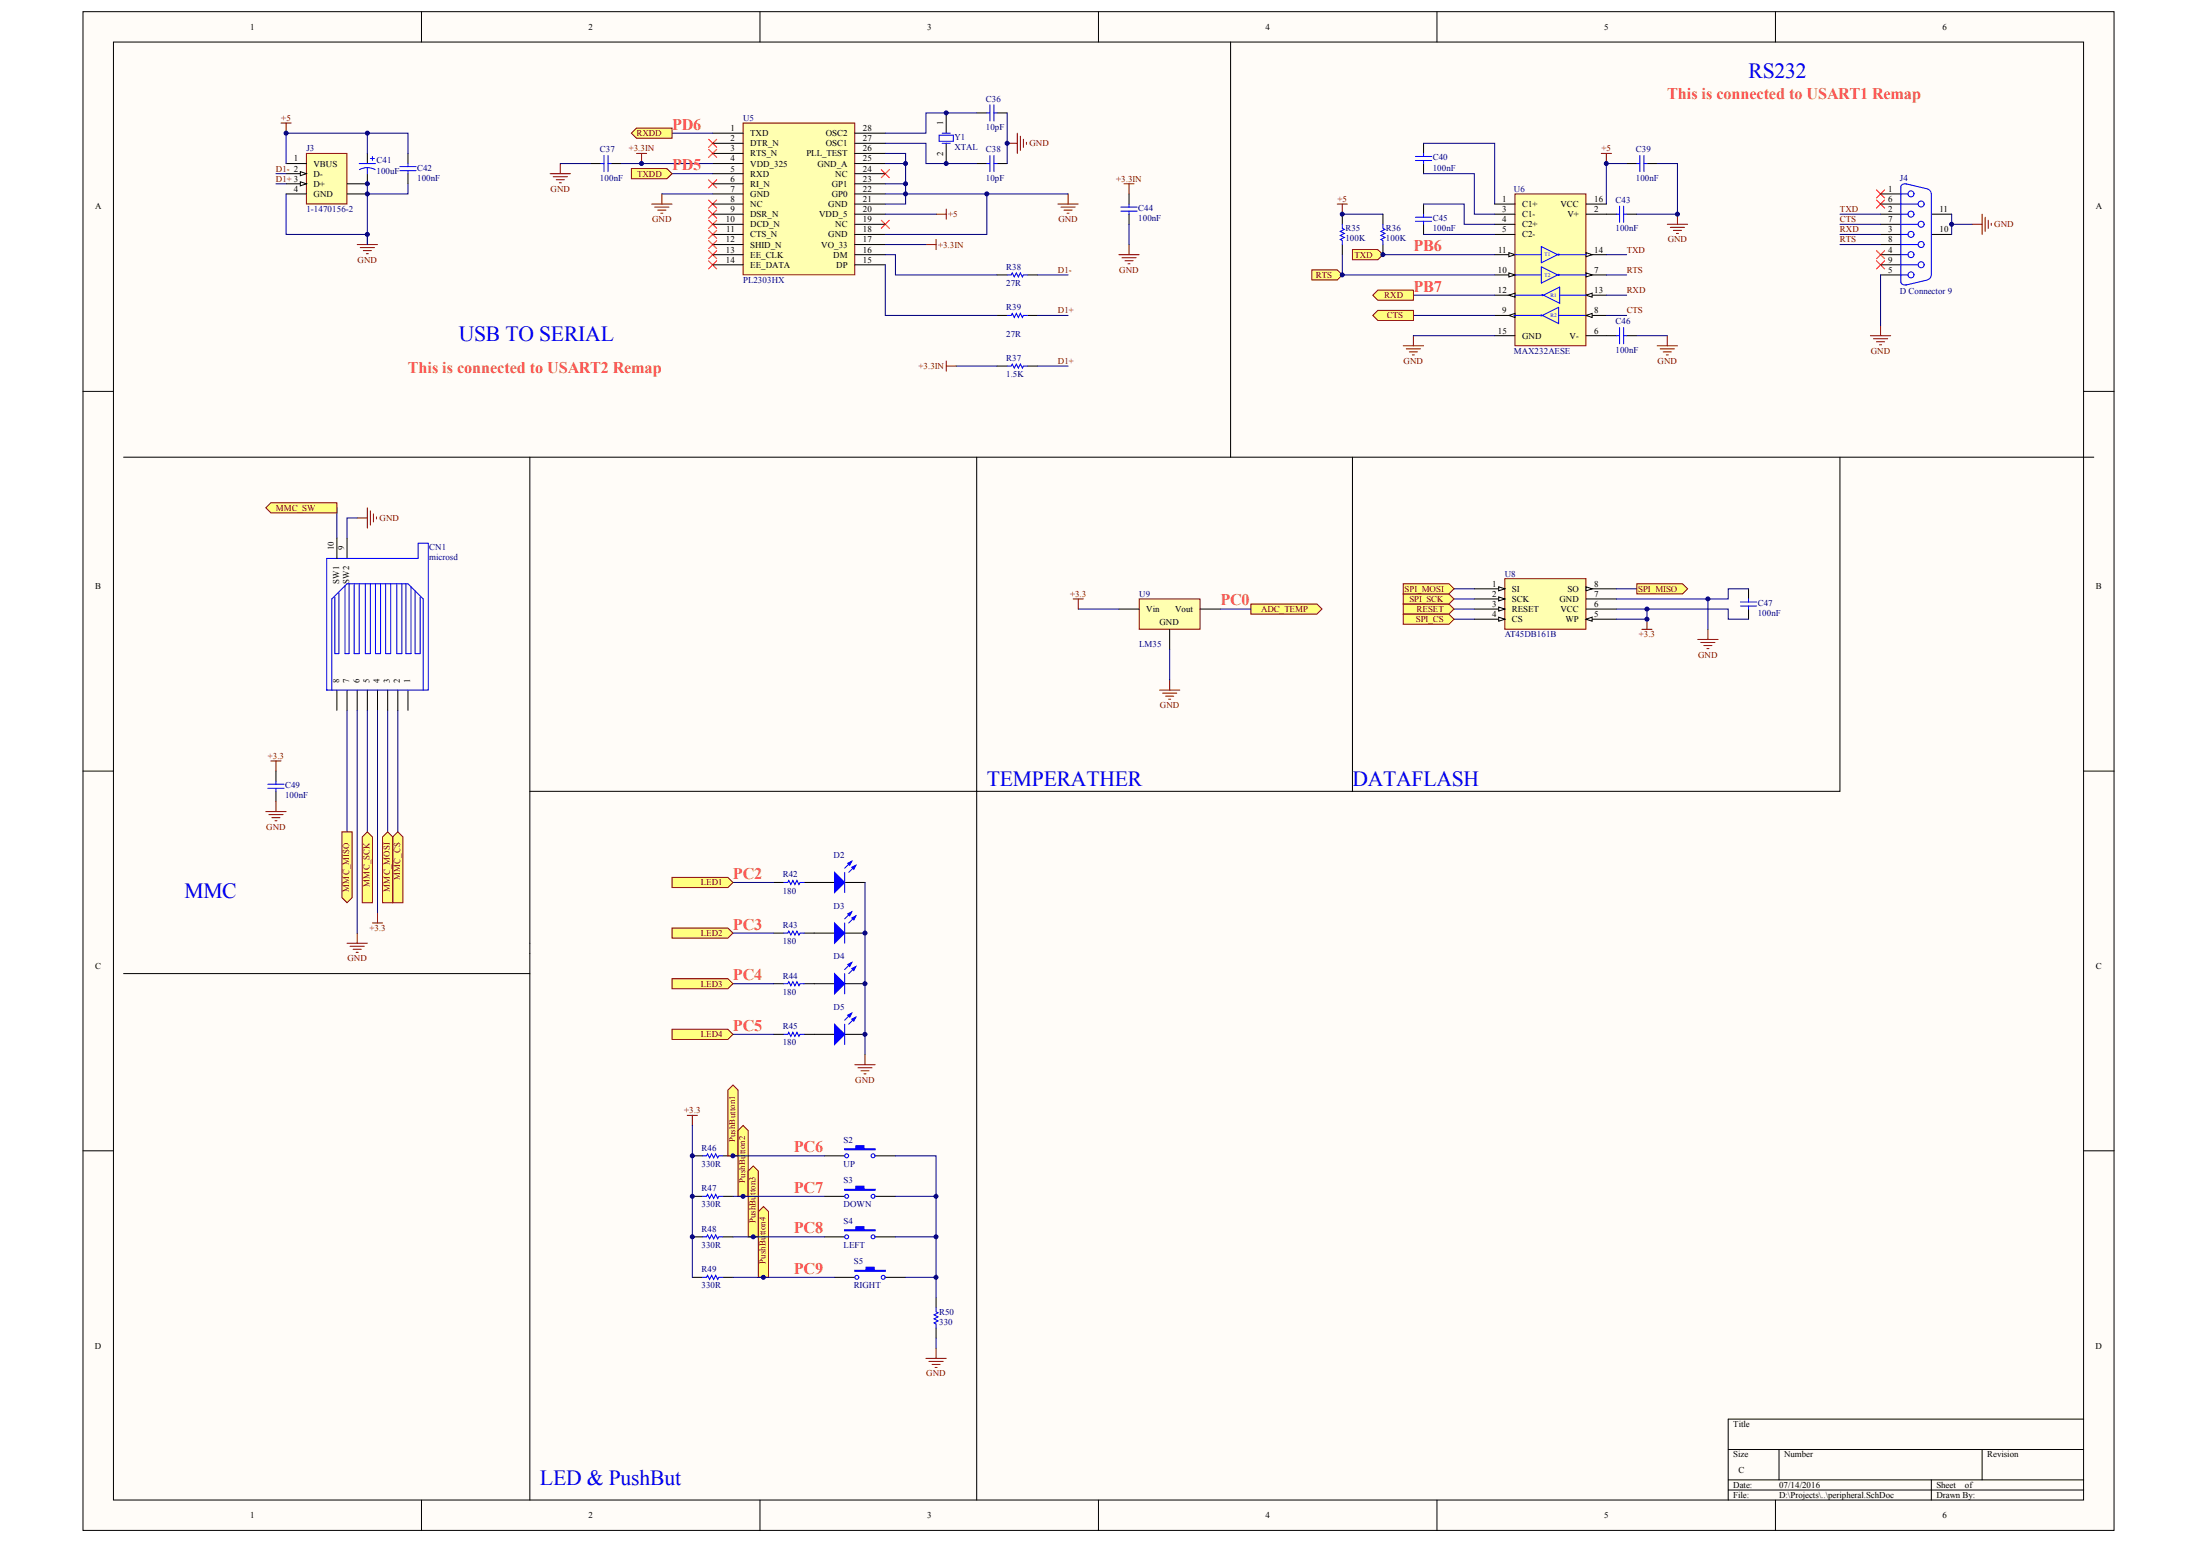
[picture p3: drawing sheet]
<svg xmlns="http://www.w3.org/2000/svg" width="287mm" height="202mm" viewBox="0 0 287 202" stroke-linecap="round" stroke-linejoin="round" font-family="sans-serif">
<g fill="#fffcf8" stroke="#000" stroke-width=".13">
<path d="M10.8 1.5h264.8v198h-264.8z"/>
<path d="M14.8 5.5h256.8v190h-256.8z"/>
</g>
<g fill="none" stroke="#000" stroke-width=".13">
<path d="M54.9 1.5v4M99.1 1.5v4M123.4 14.7v2.7M143.2 1.5v4M187.3 1.5v4M231.5 1.5v4M130 35.8h1.3M133.9 35.8h1.4M10.8 51h4M130 41.1h1.3M130 47.7h1.3M133.9 41.1h1.4"/>
<path d="M133.9 47.7h1.4M271.6 51h4M10.8 100.5h4M271.6 100.5h4M10.8 150h4M271.6 150h4M54.9 195.5v4M99.1 195.5v4M143.2 195.5v4M187.3 195.5v4M225.3 188.9h46.3M225.3 192.9h46.3"/>
<path d="M225.3 194.2h46.3M231.5 195.5v4M231.9 188.9v4M251.8 192.9v2.6M258.4 188.9v4M271.6 185h-46.3v10.5"/>
</g>
<path d="M122.8 17.4h1.1M124.3 17.6v.8M131.3 35.8h.5l.2-.2 .2 .5 .3-.5 .3 .5 .2-.5 .3 .5 .1-.3h.5M131.3 41.1h.5l.2-.3 .2 .6 .3-.6 .3 .6 .2-.6 .3 .6 .1-.3h.5M131.3 47.7h.5l.2-.3 .2 .6 .3-.6 .3 .6 .2-.6 .3 .6 .1-.3h.5" fill="none" stroke="#00f" stroke-width=".13"/>
<path d="M83 20h1.3M83.6 20v1.3M46.6 31.9h2.6M47 32.3h1.8M47.4 32.7h1M47.8 33.1h.2M47.9 30.6v1.3M122 27.9h1.4M123.4 27.3v1.3" fill="none" stroke="#800000" stroke-width=".13"/>
<path d="M135.3 35.8h3.9" fill="none" stroke="#000080" stroke-width=".13"/>
<path d="M39.9 20h5.3v6.6h-5.3z" fill="#ffffb0" stroke="#800000" stroke-width=".13"/>
<path d="M37.3 21.3h2.6M37.3 22.6h2.6" fill="none" stroke="#000" stroke-width=".13"/>
<path d="M39.2 22.4l.7 .2-.7 .3z" fill="#fffcf8" stroke="#000" stroke-width=".13"/>
<path d="M37.3 24h2.6" fill="none" stroke="#000" stroke-width=".13"/>
<path d="M39.2 23.7l.7 .3-.7 .2z" fill="#fffcf8" stroke="#000" stroke-width=".13"/>
<path d="M47.9 20v1.3M53.2 20v1.3M37.3 25.3h2.6M45.2 25.3h2.7M47.9 22.6v1.4h-2.7M53.2 22.6v1.4" fill="none" stroke="#000" stroke-width=".13"/>
<path d="M36 22.6h1.3M36 24h1.3M47.9 24v6.6" fill="none" stroke="#000080" stroke-width=".13"/>
<path d="M46.8 21.3h2.1M47.9 21.8l.5 .1 .5 .2M47.9 21.8l-.5 .1-.5 .2M47.9 21.8v.8M48.3 20.7h.5M48.6 20.4v.5M52.1 21.7h2.1M52.1 22.2h2.1M53.2 21.3v.4M53.2 22.2v.4" fill="none" stroke="#00f" stroke-width=".13"/>
<path d="M36.6 16h1.4M37.3 16v1.4" fill="none" stroke="#800000" stroke-width=".13"/>
<path d="M96.9 16h14.5v19.8h-14.5z" fill="#ffffb0" stroke="#800000" stroke-width=".13"/>
<g fill="none" stroke="#000" stroke-width=".13">
<path d="M92.9 17.4h4M92.9 18.7h4M92.9 20h4M111.4 17.4h4M111.4 18.7h4M111.4 20h4M127.3 14.7h1.4M130 14.7h1.3M160.4 5.5v54.1h-144.3M77 21.3h1.3M79.7 21.3h1.3M92.9 21.3h4"/>
<path d="M92.9 22.6h4M92.9 24h4M92.9 25.3h4M92.9 26.6h4M92.9 27.9h4M92.9 29.2h4M92.9 30.6h4M92.9 31.9h4M92.9 33.2h4M92.9 34.5h4M111.4 21.3h4M111.4 22.6h4"/>
<path d="M111.4 24h4M111.4 25.3h4M111.4 26.6h4M111.4 27.9h4M111.4 29.2h4M111.4 30.6h4M111.4 31.9h4M111.4 33.2h4M111.4 34.5h4M127.3 21.3h1.4M130 21.3h1.3M147.2 25.3v1.3"/>
<path d="M147.2 27.9v1.3M69.1 59.6v67.3h-53M43.9 70.1v2.7M45.2 70.1v2.7M43.9 89.9v2.7M45.2 89.9v2.7M46.6 89.9v2.7M47.9 89.9v2.7M49.2 89.9v2.7M50.5 89.9v2.7M51.9 89.9v2.7M53.2 89.9v2.7"/>
<path d="M36 100.5v1.3M36 103.1v1.4"/>
</g>
<g fill="none" stroke="#000080" stroke-width=".13">
<path d="M47.9 17.4v2.6M53.2 20v-2.6h-15.9v3.9M87.6 17.4h5.3M115.4 18.7h5.3v2.6h6.6M115.4 20h2.7v4M127.3 14.7h-6.6v2.7h-5.3M131.3 14.7v6.6M37.3 25.3v5.3h10.6v1.3M53.2 24v1.3h-5.3M73 21.3h4M81 21.3h11.9M86.3 25.3h6.6"/>
<path d="M87.6 22.6h5.3M115.4 34.5v6.6h14.6M115.4 33.2h1.3v2.6h13.3M115.4 27.9h6.6M115.4 25.3h23.8M115.4 21.3h2.7M115.4 24h2.7M118.1 24v2.6h-2.7M128.7 25.3v5.3h-13.3M147.2 29.2v2.7M135.3 41.1h3.9M135.3 47.7h3.9"/>
<path d="M43.9 66.2v3.9M46.6 67.5h-1.4v2.6M45.2 92.6v15.8M46.6 92.6v29M47.9 92.6v15.8M49.2 92.6v26.4M50.5 92.6v15.8M51.9 92.6v15.8"/>
</g>
<g fill="none" stroke="#00f" stroke-width=".13">
<path d="M128.7 14.7h.4M129.1 13.7v2.1M129.6 13.7v2.1M129.6 14.7h.4M78.3 21.3h.4M78.7 20.3v2.1M79.3 21.3h.4M79.3 20.3v2.1M128.7 21.3h.4M129.1 20.3v2.1M129.6 20.3v2.1M129.6 21.3h.4"/>
<path d="M146.1 27h2.1M146.1 27.5h2.1M147.2 26.6v.4M147.2 27.5v.4M42.6 72.8h11.9v-2h1.3v19.1h-13.2zM44.2 77.3v7.9h-.5v-7.4M45.5 76.1v9.1h-.5v-8.9M46.2 76.1v9.1h.6v-9.1M47.6 76.1v9.1h.7v-9.1M48.9 76.1v9.1h.7v-9.1M50.3 76.1v9.1h.6v-9.1M51.7 76.1v9.1h.7v-9.1"/>
<path d="M52.9 76.1v9.1h.7v-8.7M54.1 77v8.2h.7v-7.4M43.3 89.9v-11.8l1.9-2h8l2 2v11.8M34.9 102.2h2.1M34.9 102.7h2.1M36 101.8v.4M36 102.7v.4"/>
</g>
<g fill="none" stroke="#800000" stroke-width=".13">
<path d="M131.3 18.7h1.3M132.6 17.4v2.6M133 17.8v1.8M133.4 18.1v1.1M133.8 18.5v.3M71.7 22.6h2.7M72.1 23h1.9M72.5 23.4h1.1M72.9 23.8h.3M73 21.3v1.3M85 26.6h2.6M85.4 27h1.8"/>
<path d="M85.8 27.4h1M86.2 27.8h.2M86.3 25.3v1.3M137.9 26.6h2.7M138.3 27h1.9M138.7 27.4h1.1M139.1 27.8h.3M139.2 25.3v1.3M145.9 33.2h2.6M146.3 33.6h1.8M146.5 24h1.4M146.7 34h1"/>
<path d="M147.1 34.4h.2M147.2 24v1.3M147.2 31.9v1.3M46.6 67.5h1.3M47.9 66.2v2.6M48.3 66.6v1.8M48.7 67v1M49.1 67.4v.2M35.3 99.2h1.3M36 99.2v1.3M34.7 105.8h2.6M35 106.2h1.9"/>
<path d="M35.4 106.6h1.1M35.8 107h.3M36 104.5v1.3M49.2 119v1.3M45.2 122.9h2.7M45.6 123.3h1.9M46 123.7h1.1M46.4 124.1h.3M46.6 121.6v1.3M48.6 120.3h1.3"/>
</g>
<g fill="none" stroke="#f00" stroke-width=".13">
<path d="M92.4 18.1l1 1.1M92.4 19.5l1 1M93.4 18.1l-1 1.1M93.4 19.5l-1 1M92.4 26.1l1 1M92.4 23.4l1 1.1M92.4 27.4l1 1M92.4 28.7l1 1.1M92.4 30l1 1.1M92.4 31.3l1 1.1M92.4 32.7l1 1M92.4 34l1 1"/>
<path d="M93.4 26.1l-1 1M93.4 23.4l-1 1.1M93.4 27.4l-1 1M93.4 28.7l-1 1.1M93.4 30l-1 1.1M93.4 31.3l-1 1.1M93.4 32.7l-1 1M93.4 34l-1 1M114.9 22.1l1 1.1M114.9 28.7l1 1.1M115.9 22.1l-1 1.1M115.9 28.7l-1 1.1"/>
</g>
<path d="M197.5 25.3h9.3v19.8h-9.3z" fill="#ffffb0" stroke="#800000" stroke-width=".13"/>
<path d="M206.8 38.5h2.6" fill="none" stroke="#000" stroke-width=".13"/>
<path d="M206.8 38.5l.8-.3v.5z" fill="#fffcf8" stroke="#000" stroke-width=".13"/>
<path d="M194.9 35.8h2.6" fill="none" stroke="#000" stroke-width=".13"/>
<path d="M196.7 35.6l.8 .2-.8 .3z" fill="#fffcf8" stroke="#000" stroke-width=".13"/>
<path d="M194.9 33.2h2.6" fill="none" stroke="#000" stroke-width=".13"/>
<path d="M196.7 32.9l.8 .3-.8 .3z" fill="#fffcf8" stroke="#000" stroke-width=".13"/>
<path d="M206.8 41.1h2.6" fill="none" stroke="#000" stroke-width=".13"/>
<path d="M206.8 41.1l.8-.3v.6z" fill="#fffcf8" stroke="#000" stroke-width=".13"/>
<path d="M194.9 38.5h2.6" fill="none" stroke="#000" stroke-width=".13"/>
<path d="M196.7 38.5l.8-.3v.5z" fill="#fffcf8" stroke="#000" stroke-width=".13"/>
<path d="M194.9 41.1h2.6" fill="none" stroke="#000" stroke-width=".13"/>
<path d="M196.7 41.1l.8-.3v.6z" fill="#fffcf8" stroke="#000" stroke-width=".13"/>
<path d="M206.8 33.2h2.6" fill="none" stroke="#000" stroke-width=".13"/>
<path d="M206.8 32.9l.8 .3-.8 .3z" fill="#fffcf8" stroke="#000" stroke-width=".13"/>
<path d="M206.8 35.8h2.6" fill="none" stroke="#000" stroke-width=".13"/>
<path d="M206.8 35.6l.8 .2-.8 .3z" fill="#fffcf8" stroke="#000" stroke-width=".13"/>
<g fill="none" stroke="#000" stroke-width=".13">
<path d="M185.6 18.7v1.3M175 27.9v1.3M175 31.9v1.3M180.3 27.9v1.3M180.3 31.9v1.3M185.6 21.3v1.3M185.6 26.6v1.3M185.6 29.2v1.4M194.9 26.6h2.6M194.9 29.2h2.6M194.9 27.9h2.6M194.9 30.6h2.6"/>
<path d="M206.8 26.6h2.6M206.8 27.9h3.9M212.1 27.9h1.3M212.1 21.3h1.3M214.7 21.3h1.3M245.2 26.6h2.6M245.2 29.2h2.6M245.2 27.9h2.6M245.2 30.6h2.6M245.2 25.3h2.6M245.2 33.2h2.6M245.2 35.8h2.6"/>
<path d="M245.2 31.9h2.6M245.2 34.5h2.6M251.8 27.9h2.6M251.8 30.6h2.6M127.3 59.6v43.5h-58.2M160.4 59.6h112.6M194.9 43.8h2.6M206.8 43.8h3.9M212.1 43.8h1.3"/>
</g>
<g fill="none" stroke="#00f" stroke-width=".13">
<path d="M185.6 20v.4M175 29.2v.6l.3 .1-.6 .3 .6 .2-.6 .3 .6 .2-.6 .3 .3 .1v.6M180.3 29.2v.6l.3 .1-.6 .3 .6 .2-.6 .3 .6 .2-.6 .3 .3 .1v.6M184.5 20.4h2.1M184.5 20.9h2.1M184.5 28.3h2.1M184.5 28.8h2.1M185.6 20.9v.4M185.6 27.9v.4M185.6 28.8v.4M197.5 38.5h3.4M197.5 33.2h3.4"/>
<path d="M197.5 35.8h3.4M200.9 32.1l2.2 1.1-2.2 1zM200.9 34.8l2.2 1-2.2 1.1zM201.2 38.5l2.1-1.1v2.1zM203.3 38.5h3.5M203.3 33.2h3.5M203.3 35.8h3.5M210.7 27.9h.4M211.1 26.9v2.1M211.7 27.9h.4M211.7 26.9v2.1M213.4 21.3h.4"/>
<path d="M213.8 20.3v2.1M214.3 20.3v2.1M214.3 21.3h.4M247.8 33.2h.9M247.8 35.8h.9M247.8 27.9h.9M247.8 25.3h.9M247.8 30.6h.9M247.8 26.6h2.3M247.8 29.2h2.3M247.8 31.9h2.3M247.8 34.5h2.3"/>
<path d="M247.8 24.4v12.4M247.8 36.7a.51 .51 0 0 0 .7 .4M248.5 24l2.8 .6M248.5 24a.51 .51 0 0 0-.7 .4M251.3 36.5l-2.8 .7M251.3 24.6l.4 .4 .1 .3v10.5l-.3 .5-.2 .2M197.4 41.1h3.4M201.1 41.1l2.1-1v2.1zM203.2 41.1h3.4M210.7 43.8h.4M211.1 42.7v2.1M211.7 42.7v2.1"/>
<path d="M211.7 43.8h.4"/>
<circle cx="201.1" cy="38.5" r=".07"/>
<circle cx="203.2" cy="33.2" r=".07"/>
<circle cx="203.2" cy="35.8" r=".07"/>
<circle cx="249.1" cy="33.2" r=".39"/>
<circle cx="249.1" cy="27.9" r=".39"/>
<circle cx="249.1" cy="35.8" r=".39"/>
<circle cx="249.1" cy="30.5" r=".39"/>
<circle cx="249.1" cy="25.3" r=".39"/>
<circle cx="250.5" cy="31.9" r=".39"/>
<circle cx="250.5" cy="29.2" r=".39"/>
<circle cx="250.5" cy="34.5" r=".39"/>
<circle cx="250.5" cy="26.6" r=".39"/>
<circle cx="200.9" cy="41.1" r=".07"/>
</g>
<path d="M244.6 24.7l1.1 1.1M244.6 26.1l1.1 1M244.6 32.7l1.1 1M244.6 34l1.1 1M245.7 24.7l-1.1 1.1M245.7 26.1l-1.1 1M245.7 32.7l-1.1 1M245.7 34l-1.1 1" fill="none" stroke="#f00" stroke-width=".13"/>
<g fill="none" stroke="#000080" stroke-width=".13">
<path d="M185.6 18.7h9.3v7.9M175 27.9h5.3M180.3 33.2h14.6M184.3 38.5h10.6M185.6 22.6h6.6v5.3h2.7M185.6 26.6h5.3v2.6h4M185.6 30.6h9.3M209.4 38.5h2.7M209.4 33.2h2.7M209.4 35.8h2.7M239.9 27.9h5.3M239.9 30.6h5.3"/>
<path d="M239.9 29.2h5.3M239.9 31.9h5.3M245.2 35.8v6.6M254.4 29.2h2.7M254.4 27.9v2.7M184.3 41.1h10.6M184.3 43.8h10.6M209.4 41.1h2.7M213.4 43.8h4"/>
</g>
<g fill="none" stroke="#800000" stroke-width=".13">
<path d="M208.8 20h1.3M209.4 20v1.3M174.3 26.6h1.4M175 26.6v1.3M217.4 29.2h2.6M217.8 29.6h1.8M218.2 30h1M218.6 30.4h.2M218.7 27.9v1.3M257.1 29.2h1.3M258.4 27.9v2.7M258.8 28.3v1.9"/>
<path d="M259.2 28.7v1.1M259.6 29.1v.3M182.9 45.1h2.7M183.3 45.5h1.9M183.7 45.9h1.1M184.1 46.3h.3M184.3 43.8v1.3M216 45.1h2.7M216.4 45.5h1.9M216.8 45.9h1.1M217.2 46.3h.3M217.4 43.8v1.3"/>
<path d="M243.8 43.8h2.7M244.2 44.1h1.9M244.6 44.5h1.1M245 44.9h.3M245.2 42.4v1.4"/>
</g>
<path d="M148.5 78.1h7.9v3.9h-7.9z" fill="#ffffb0" stroke="#800000" stroke-width=".13"/>
<g fill="none" stroke="#000" stroke-width=".13">
<path d="M176.3 59.6v43.5h-49v92.4M145.9 79.4h2.6M156.5 79.4h2.6M152.5 82v2.7M100.8 115h1.4M104.8 115h4M110.1 115h2.7M69.1 126.9v68.6M100.8 121.6h1.4M100.8 128.2h1.4M100.8 134.8h1.4M104.8 121.6h4"/>
<path d="M104.8 128.2h4M104.8 134.8h4M110.1 121.6h2.7M110.1 128.2h2.7M110.1 134.8h2.7M90.3 150.6h1.3M90.3 155.9h1.3M94.2 150.6h1.4M94.2 155.9h1.4M107.5 150.6h2.6M107.5 155.9h2.6M114.1 150.6h2.6"/>
<path d="M114.1 155.9h2.6M90.3 161.2h1.3M90.3 166.5h1.3M94.2 161.2h1.4M94.2 166.5h1.4M107.5 161.2h2.6M108.8 166.5h2.6M114.1 161.2h2.6M115.4 166.5h2.7M122 169.1v1.3M122 173.1v1.3"/>
</g>
<g fill="none" stroke="#800000" stroke-width=".13">
<path d="M139.9 78.1h1.3M140.6 78.1v1.3M151.2 89.9h2.6M151.6 90.3h1.8M152 90.7h1M152.4 91.1h.2M152.5 88.6v1.3M111.4 138.8h2.7M111.8 139.2h1.9M112.2 139.6h1.1M112.6 140h.3M112.8 137.4v1.4"/>
<path d="M89.6 145.4h1.3M90.3 145.4v1.3M120.7 177h2.7M121.1 177.4h1.9M121.5 177.8h1.1M121.9 178.2h.3M122 175.7v1.3"/>
</g>
<path d="M140.6 79.4h5.3M152.5 84.7v3.9M95.6 115h5.2M112.8 115v22.4M95.6 128.2h5.2M95.6 121.6h5.2M95.6 134.8h5.2M90.3 146.7v19.8M122 174.4v1.3" fill="none" stroke="#000080" stroke-width=".13"/>
<g fill="#00f" stroke="#00f" stroke-width=".13">
<path d="M108.8 120.3l1.3 1.3-1.3 1.3z"/>
<path d="M111 119.6l.6-.2-.3 .5z"/>
<path d="M110.5 119.1l.5-.3-.2 .6z"/>
<path d="M108.8 126.9l1.3 1.3-1.3 1.3z"/>
<path d="M111 126.2l.6-.2-.3 .5z"/>
<path d="M110.5 125.7l.5-.3-.2 .6z"/>
<path d="M108.8 113.7l1.3 1.3-1.3 1.3z"/>
<path d="M111 113l.6-.2-.3 .5z"/>
<path d="M110.5 112.5l.5-.3-.2 .6z"/>
<path d="M108.8 133.5l1.3 1.3-1.3 1.3z"/>
<path d="M111 132.8l.6-.2-.3 .5z"/>
<path d="M110.5 132.3l.5-.3-.2 .6z"/>
<path d="M110.1 149.7h1.5v-.4h1v.4h1.5v.2h-4z" fill-rule="evenodd"/>
<path d="M110.1 155h1.5v-.4h1v.4h1.5v.1h-4z" fill-rule="evenodd"/>
<path d="M110.1 160.3h1.5v-.4h1v.4h1.5v.1h-4z" fill-rule="evenodd"/>
<path d="M111.4 165.6h1.5v-.4h1.1v.4h1.4v.1h-4z" fill-rule="evenodd"/>
</g>
<g fill="none" stroke="#00f" stroke-width=".13">
<path d="M102.2 115h.5l.1-.3 .3 .6 .3-.6 .2 .6 .3-.6 .3 .6 .1-.3h.5M110.1 113.7v2.6M111 118.8l-.9 1M111 112.2l-.9 1M111.6 119.4l-1 .9M111.6 112.8l-1 .9M102.2 121.6h.5l.1-.3 .3 .6 .3-.6 .2 .6 .3-.6 .3 .6 .1-.3h.5M102.2 128.2h.5l.1-.3 .3 .6 .3-.6 .2 .6 .3-.6 .3 .6 .1-.3h.5M102.2 134.8h.5l.1-.3 .3 .6 .3-.6 .2 .6 .3-.6 .3 .6 .1-.3h.5M110.1 120.3v2.6M110.1 126.9v2.6M110.1 133.5v2.6"/>
<path d="M111 125.4l-.9 1M111 132l-.9 1M111.6 126l-1 .9M111.6 132.6l-1 .9M91.6 155.9h.5l.1-.2 .3 .5 .3-.5 .2 .5 .3-.5 .3 .5 .1-.3h.5M91.6 150.6h.5l.1-.2 .3 .5 .3-.5 .2 .5 .3-.5 .3 .5 .1-.3h.5M91.6 166.5h.5l.1-.3 .3 .5 .3-.5 .2 .5 .3-.5 .3 .5 .1-.2h.5M91.6 161.2h.5l.1-.3 .3 .6 .3-.6 .2 .6 .3-.6 .3 .6 .1-.3h.5M122 170.4v.6l.3 .1-.5 .3 .5 .2-.5 .3 .5 .3-.5 .2 .2 .1v.6"/>
<circle cx="110.4" cy="150.6" r=".26"/>
<circle cx="110.4" cy="155.9" r=".26"/>
<circle cx="113.8" cy="150.6" r=".26"/>
<circle cx="113.8" cy="155.9" r=".26"/>
<circle cx="110.4" cy="161.2" r=".26"/>
<circle cx="111.7" cy="166.5" r=".26"/>
<circle cx="113.8" cy="161.2" r=".26"/>
<circle cx="115.1" cy="166.5" r=".26"/>
</g>
<path d="M196.2 75.4h10.6v6.6h-10.6z" fill="#ffffb0" stroke="#800000" stroke-width=".13"/>
<path d="M192.2 76.7h4M206.8 79.4h3.9M206.8 78.1h3.9" fill="none" stroke="#000" stroke-width=".13"/>
<path d="M195.4 76.5l.8 .2-.8 .3z" fill="#fffcf8" stroke="#000" stroke-width=".13"/>
<path d="M192.2 78.1h4" fill="none" stroke="#000" stroke-width=".13"/>
<path d="M195.4 77.8l.8 .3-.8 .2z" fill="#fffcf8" stroke="#000" stroke-width=".13"/>
<path d="M192.2 79.4h4" fill="none" stroke="#000" stroke-width=".13"/>
<path d="M195.4 79.1l.8 .3-.8 .2z" fill="#fffcf8" stroke="#000" stroke-width=".13"/>
<path d="M192.2 80.7h4" fill="none" stroke="#000" stroke-width=".13"/>
<path d="M195.4 80.4l.8 .3-.8 .3z" fill="#fffcf8" stroke="#000" stroke-width=".13"/>
<path d="M206.8 80.7h3.9" fill="none" stroke="#000" stroke-width=".13"/>
<path d="M206.8 80.7l.8-.3v.6z" fill="#fffcf8" stroke="#000" stroke-width=".13"/>
<path d="M206.8 76.7h3.9" fill="none" stroke="#000" stroke-width=".13"/>
<path d="M206.8 76.5l.8 .2-.8 .3z" fill="#fffcf8" stroke="#000" stroke-width=".13"/>
<path d="M212.1 21.3h-2.7v5.3M216 21.3h2.7v6.6h-5.3M189.6 76.7h2.6M189.6 78.1h2.6M189.6 79.4h2.6M210.7 79.4h14.6v1.3h2.7M210.7 76.7h2.7M222.7 78.1v3.9M228 76.7h-2.7v1.4h-14.6M189.6 80.7h2.6" fill="none" stroke="#000080" stroke-width=".13"/>
<path d="M228 76.7v1.4M228 79.4v1.3" fill="none" stroke="#000" stroke-width=".13"/>
<path d="M226.9 78.5h2.1M226.9 79h2.1M228 78.1v.4M228 79v.4" fill="none" stroke="#00f" stroke-width=".13"/>
<path d="M214.1 82h1.3M214.7 80.7v1.3M221.3 83.3h2.7M221.7 83.7h1.9M222.1 84.1h1.1M222.5 84.5h.3M222.7 82v1.3" fill="none" stroke="#800000" stroke-width=".13"/>
<path d="M182.9 78.7h6l.7 .7-.7 .6h-6z" fill-rule="evenodd" fill="#ffff80" stroke="#800000" stroke-width=".13"/>
<path d="M239.9 59.6v43.5h-63.6" fill="none" stroke="#000" stroke-width=".13"/>
<path d="M51.2 109.1l.7-.7 .6 .7v8.6h-1.3z" fill-rule="evenodd" fill="#ffff80" stroke="#800000" stroke-width=".13"/>
<path d="M214.7 79.4v1.3h-4" fill="none" stroke="#000080" stroke-width=".13"/>
<g fill="#ffff80" stroke="#800000" stroke-width=".13">
<path d="M49.9 109.1l.6-.7 .7 .7v8.6h-1.3z" fill-rule="evenodd"/>
<path d="M47.2 109.1l.7-.7 .7 .7v8.6h-1.4z" fill-rule="evenodd"/>
<path d="M44.6 108.4h1.3v8.6l-.7 .7-.6-.7z" fill-rule="evenodd"/>
<path d="M179 41.1l.6-.6h4.7v1.3h-4.7z" fill-rule="evenodd"/>
<path d="M179 38.5l.6-.7h4.7v1.3h-4.7z" fill-rule="evenodd"/>
<path d="M171 35.2h3.3l.7 .6-.7 .7h-3.3z" fill-rule="evenodd"/>
</g>
<path d="M175 33.2v2.6h19.9" fill="none" stroke="#000080" stroke-width=".13"/>
<g fill="#ffff80" stroke="#800000" stroke-width=".13">
<path d="M176.3 32.5h3.3l.7 .7-.7 .7h-3.3z" fill-rule="evenodd"/>
<path d="M82.3 22h4.6l.7 .6-.7 .7h-4.6z" fill-rule="evenodd"/>
<path d="M82.3 17.4l.7-.7h4.6v1.3h-4.6z" fill-rule="evenodd"/>
<path d="M182.9 77.4h6l.7 .7-.7 .6h-6z" fill-rule="evenodd"/>
<path d="M182.9 76.1h6l.7 .6-.7 .7h-6z" fill-rule="evenodd"/>
<path d="M213.4 76.1h5.9l.7 .6-.7 .7h-5.9z" fill-rule="evenodd"/>
<path d="M182.9 80h6l.7 .7-.7 .7h-6z" fill-rule="evenodd"/>
<path d="M87.6 114.4h7.3l.7 .6-.7 .7h-7.3z" fill-rule="evenodd"/>
<path d="M87.6 121h7.3l.7 .6-.7 .7h-7.3z" fill-rule="evenodd"/>
<path d="M87.6 127.5h7.3l.7 .7-.7 .7h-7.3z" fill-rule="evenodd"/>
<path d="M87.6 134.1h7.3l.7 .7-.7 .7h-7.3z" fill-rule="evenodd"/>
<path d="M94.9 142.1l.7-.7 .6 .7v8.5h-1.3z" fill-rule="evenodd"/>
<path d="M163.1 78.7h8.6l.6 .7-.6 .6h-8.6z" fill-rule="evenodd"/>
</g>
<path d="M124.7 47.7h5.3" fill="none" stroke="#000080" stroke-width=".13"/>
<path d="M123.4 47v1.4M123.4 47.7h1.3" fill="none" stroke="#800000" stroke-width=".13"/>
<path d="M34.7 66.2l.6-.7h8.6v1.3h-8.6z" fill-rule="evenodd" fill="#ffff80" stroke="#800000" stroke-width=".13"/>
<path d="M120.7 31.9h1.3M122 31.2v1.3" fill="none" stroke="#800000" stroke-width=".13"/>
<path d="M115.4 31.9h5.3" fill="none" stroke="#000080" stroke-width=".13"/>
<g fill="#ffff80" stroke="#800000" stroke-width=".13">
<path d="M96.2 147.3l.7-.6 .6 .6v8.6h-1.3z" fill-rule="evenodd"/>
<path d="M97.5 152.6l.7-.6 .7 .6v8.6h-1.4z" fill-rule="evenodd"/>
<path d="M98.9 157.9l.6-.7 .7 .7v8.6h-1.3z" fill-rule="evenodd"/>
</g>
<path d="M159.1 79.4h4M95.6 150.6h11.9M95.6 155.9h11.9M116.7 150.6h5.3v18.5M116.7 155.9h5.3M95.6 161.2h11.9M95.6 166.5h13.2M116.7 161.2h5.3M118.1 166.5h3.9" fill="none" stroke="#000080" stroke-width=".13"/>
<g fill="#000080" stroke="#000080" stroke-width=".13">
<circle cx="37.3" cy="17.4" r=".26"/>
<circle cx="47.9" cy="30.5" r=".26"/>
<circle cx="47.9" cy="25.3" r=".26"/>
<circle cx="47.9" cy="23.9" r=".26"/>
<circle cx="47.9" cy="17.4" r=".26"/>
<circle cx="83.6" cy="21.3" r=".26"/>
<circle cx="90.3" cy="161.2" r=".26"/>
<circle cx="90.3" cy="155.9" r=".26"/>
<circle cx="90.3" cy="150.6" r=".26"/>
<circle cx="95.5" cy="150.6" r=".26"/>
<circle cx="96.9" cy="155.9" r=".26"/>
<circle cx="98.2" cy="161.2" r=".26"/>
<circle cx="99.5" cy="166.5" r=".26"/>
<circle cx="112.8" cy="134.8" r=".26"/>
<circle cx="112.8" cy="128.2" r=".26"/>
<circle cx="112.8" cy="121.6" r=".26"/>
<circle cx="118.1" cy="25.3" r=".26"/>
<circle cx="118.1" cy="23.9" r=".26"/>
<circle cx="118.1" cy="21.3" r=".26"/>
<circle cx="122" cy="166.5" r=".25"/>
<circle cx="122" cy="161.2" r=".25"/>
<circle cx="122" cy="155.9" r=".25"/>
<circle cx="123.4" cy="14.7" r=".26"/>
<circle cx="128.6" cy="25.3" r=".26"/>
<circle cx="131.3" cy="18.7" r=".26"/>
<circle cx="175" cy="35.8" r=".25"/>
<circle cx="175" cy="27.9" r=".25"/>
<circle cx="180.3" cy="33.2" r=".26"/>
<circle cx="209.4" cy="21.3" r=".26"/>
<circle cx="214.7" cy="80.7" r=".26"/>
<circle cx="214.7" cy="79.4" r=".26"/>
<circle cx="218.7" cy="27.9" r=".26"/>
<circle cx="222.7" cy="78.1" r=".26"/>
<circle cx="254.4" cy="29.2" r=".26"/>
</g>
<text font-size="3.2" fill="#000080" x="122.8" y="20.5">PIY102</text>
<g font-size="2.8" fill="#00f">
<text x="228" y="10.1">RS232</text>
<text x="59.8" y="44.4">USB TO SERIAL</text>
<text x="128.7" y="102.5">TEMPERATHER</text>
<text x="176.3" y="102.5">DATAFLASH</text>
<text x="24.1" y="117">MMC</text>
<text x="70.4" y="193.5">LED &amp; PushBut</text>
</g>
<g font-size="2.1" fill="#ff5050">
<text x="87.6" y="16.9">PD6</text>
<text x="217.4" y="12.9">This is connected to USART1 Remap</text>
<text x="87.6" y="22.2">PD5</text>
<text x="184.3" y="32.7">PB6</text>
<text x="184.3" y="38">PB7</text>
<text x="53.2" y="48.6">This is connected to USART2 Remap</text>
<text x="159.1" y="78.9">PC0</text>
<text x="95.6" y="114.5">PC2</text>
<text x="95.6" y="121.1">PC3</text>
<text x="95.6" y="127.7">PC4</text>
<text x="95.6" y="134.3">PC5</text>
<text x="103.5" y="150.2">PC6</text>
<text x="103.5" y="155.5">PC7</text>
<text x="103.5" y="160.7">PC8</text>
<text x="103.5" y="166">PC9</text>
</g>
<g font-size="1.2">
<text x="32.6" y="3.9">1</text>
<text x="76.7" y="3.9">2</text>
<text x="120.9" y="3.9">3</text>
<text x="165" y="3.9">4</text>
<text x="209.1" y="3.9">5</text>
<text x="253.2" y="3.9">6</text>
<text x="95.2" y="17.1">1</text>
<text x="97.8" y="17.7">TXD</text>
<text x="107.7" y="17.7">OSC2</text>
<text x="112.5" y="17.1">28</text>
<text x="38.3" y="21">1</text>
<text x="40.9" y="21.7">VBUS</text>
<text x="40.9" y="23">D-</text>
<text x="95.2" y="18.4">2</text>
<text x="95.2" y="19.7">3</text>
<text x="95.2" y="21">4</text>
<text x="95.2" y="22.4">5</text>
<text x="95.2" y="23.7">6</text>
<text x="97.8" y="19.1">DTR_N</text>
<text x="97.8" y="20.4">RTS_N</text>
<text x="97.8" y="21.7">VDD_325</text>
<text x="97.8" y="23">RXD</text>
<text x="105.1" y="20.4">PLL_TEST</text>
<text x="106.6" y="21.7">GND_A</text>
<text x="107.7" y="19.1">OSC1</text>
<text x="108.9" y="23">NC</text>
<text x="112.5" y="23.7">23</text>
<text x="112.5" y="22.4">24</text>
<text x="112.5" y="21">25</text>
<text x="112.5" y="19.7">26</text>
<text x="112.5" y="18.4">27</text>
<text x="12.4" y="27.3">A</text>
<text x="38.3" y="25">4</text>
<text x="40.9" y="24.3">D+</text>
<text x="40.9" y="25.7">GND</text>
<text x="94.6" y="29">10</text>
<text x="95.2" y="25">7</text>
<text x="95.2" y="26.3">8</text>
<text x="95.2" y="27.6">9</text>
<text x="97.8" y="24.3">RI_N</text>
<text x="97.8" y="25.7">GND</text>
<text x="97.8" y="27">NC</text>
<text x="97.8" y="28.3">DSR_N</text>
<text x="97.8" y="29.6">DCD_N</text>
<text x="106.8" y="28.3">VDD_5</text>
<text x="108" y="27">GND</text>
<text x="108.4" y="25.7">GP0</text>
<text x="108.4" y="24.3">GP1</text>
<text x="108.9" y="29.6">NC</text>
<text x="112.5" y="29">19</text>
<text x="112.5" y="27.6">20</text>
<text x="112.5" y="26.3">21</text>
<text x="112.5" y="25">22</text>
<text x="195.8" y="26.3">1</text>
<text x="195.8" y="29">4</text>
<text x="195.8" y="27.6">3</text>
<text x="198.4" y="27">C1+</text>
<text x="198.4" y="29.6">C2+</text>
<text x="198.4" y="28.3">C1-</text>
<text x="203.4" y="27">VCC</text>
<text x="204.3" y="28.3">V+</text>
<text x="207.8" y="26.3">16</text>
<text x="207.8" y="27.6">2</text>
<text x="246.2" y="25">1</text>
<text x="246.2" y="27.6">2</text>
<text x="246.2" y="26.3">6</text>
<text x="246.2" y="29">7</text>
<text x="252.8" y="27.6">11</text>
<text x="273.2" y="27.3">A</text>
<text x="94.6" y="31.6">12</text>
<text x="94.6" y="32.9">13</text>
<text x="94.6" y="34.2">14</text>
<text x="94.7" y="30.3">11</text>
<text x="97.8" y="30.9">CTS_N</text>
<text x="97.8" y="32.3">SHID_N</text>
<text x="97.8" y="33.6">EE_CLK</text>
<text x="97.8" y="34.9">EE_DATA</text>
<text x="107.1" y="32.3">VO_33</text>
<text x="108" y="30.9">GND</text>
<text x="108.6" y="33.6">DM</text>
<text x="109" y="34.9">DP</text>
<text x="112.5" y="34.2">15</text>
<text x="112.5" y="32.9">16</text>
<text x="112.5" y="31.6">17</text>
<text x="112.5" y="30.3">18</text>
<text x="195.3" y="35.6">10</text>
<text x="195.3" y="32.9">11</text>
<text x="195.8" y="30.3">5</text>
<text x="198.4" y="30.9">C2-</text>
<text x="207.8" y="32.9">14</text>
<text x="207.8" y="35.6">7</text>
<text x="246.2" y="30.3">3</text>
<text x="246.2" y="32.9">4</text>
<text x="246.2" y="35.6">5</text>
<text x="246.2" y="31.6">8</text>
<text x="246.2" y="34.2">9</text>
<text x="252.8" y="30.3">10</text>
<text x="195.3" y="38.2">12</text>
<text x="195.8" y="40.8">9</text>
<text x="207.8" y="38.2">13</text>
<text x="207.8" y="40.8">8</text>
<text x="195.3" y="43.5">15</text>
<text x="198.4" y="44.1">GND</text>
<text x="204.6" y="44.1">V-</text>
<text x="207.8" y="43.5">6</text>
<text x="12.4" y="76.8">B</text>
<text x="194.5" y="76.5">1</text>
<text x="194.5" y="77.8">2</text>
<text x="197.1" y="77.1">SI</text>
<text x="204.4" y="77.1">SO</text>
<text x="207.8" y="77.8">7</text>
<text x="207.8" y="76.5">8</text>
<text x="273.2" y="76.8">B</text>
<text x="149.4" y="79.8">Vin</text>
<text x="151.2" y="81.5">GND</text>
<text x="153.2" y="79.8">Vout</text>
<text x="194.5" y="79.1">3</text>
<text x="194.5" y="80.4">4</text>
<text x="197.1" y="78.4">SCK</text>
<text x="197.1" y="79.8">RESET</text>
<text x="197.1" y="81.1">CS</text>
<text x="203.3" y="78.4">GND</text>
<text x="203.4" y="79.8">VCC</text>
<text x="204.1" y="81.1">WP</text>
<text x="207.8" y="79.1">6</text>
<text x="207.8" y="80.4">5</text>
<text x="12.4" y="126.3">C</text>
<text x="273.2" y="126.3">C</text>
<text x="12.4" y="175.8">D</text>
<text x="273.2" y="175.8">D</text>
<text x="226" y="186">Title</text>
<text x="226" y="189.9">Size</text>
<text x="226.6" y="191.9">C</text>
<text x="232.6" y="189.9">Number</text>
<text x="259.1" y="189.9">Revision</text>
<text x="32.6" y="197.9">1</text>
<text x="76.7" y="197.9">2</text>
<text x="120.9" y="197.9">3</text>
<text x="165" y="197.9">4</text>
<text x="209.1" y="197.9">5</text>
<text x="226" y="193.9">Date:</text>
<text x="226" y="195.2">File:</text>
<text x="231.9" y="193.9">07/14/2016</text>
<text x="231.9" y="195.2">D:\Projects\..\peripheral.SchDoc</text>
<text x="252.4" y="193.9">Sheet</text>
<text x="252.4" y="195.2">Drawn By:</text>
<text x="253.2" y="197.9">6</text>
<text x="256.2" y="193.9">of</text>
</g>
<g font-size="1.2" fill="#800000">
<text x="36.7" y="15.8">+5</text>
<text x="83" y="17.7">RXDD</text>
<text x="36" y="22.4">D1- 2</text>
<text x="36" y="23.7">D1+ 3</text>
<text x="82" y="19.7">+3.3IN</text>
<text x="83.1" y="23">TXDD</text>
<text x="134.2" y="19.1">GND</text>
<text x="145.5" y="23.7">+3.3IN</text>
<text x="208.8" y="19.7">+5</text>
<text x="71.8" y="25">GND</text>
<text x="85" y="28.9">GND</text>
<text x="123.6" y="28.3">+5</text>
<text x="138" y="28.9">GND</text>
<text x="174.4" y="26.3">+5</text>
<text x="239.9" y="29">CTS</text>
<text x="239.9" y="27.6">TXD</text>
<text x="260" y="29.6">GND</text>
<text x="46.6" y="34.2">GND</text>
<text x="122.3" y="32.3">+3.3IN</text>
<text x="137.9" y="35.6">D1-</text>
<text x="145.9" y="35.5">GND</text>
<text x="176.6" y="33.6">TXD</text>
<text x="212.1" y="35.6">RTS</text>
<text x="212.1" y="32.9">TXD</text>
<text x="217.4" y="31.6">GND</text>
<text x="239.9" y="30.3">RXD</text>
<text x="239.9" y="31.6">RTS</text>
<text x="137.9" y="40.8">D1+</text>
<text x="171.6" y="36.2">RTS</text>
<text x="180.5" y="38.9">RXD</text>
<text x="180.8" y="41.5">CTS</text>
<text x="212.1" y="38.2">RXD</text>
<text x="212.1" y="40.8">CTS</text>
<text x="137.9" y="47.4">D1+</text>
<text x="183" y="47.4">GND</text>
<text x="216.1" y="47.4">GND</text>
<text x="243.9" y="46.1">GND</text>
<text x="119.8" y="48.1">+3.3IN</text>
<text x="36" y="66.6">MMC_SW</text>
<text x="49.5" y="67.9">GND</text>
<text x="139.5" y="77.8">+3.3</text>
<text x="183.1" y="77.1">SPI_MOSI</text>
<text x="213.6" y="77.1">SPI_MISO</text>
<text x="164.4" y="79.8">ADC_TEMP</text>
<text x="183.7" y="78.4">SPI_SCK</text>
<text x="184.6" y="81.1">SPI_CS</text>
<text x="184.7" y="79.8">RESET</text>
<text x="213.7" y="83.1">+3.3</text>
<text x="221.4" y="85.7">GND</text>
<text x="151.2" y="92.3">GND</text>
<text x="34.9" y="98.9">+3.3</text>
<text x="34.7" y="108.1">GND</text>
<text x="91.4" y="115.4">LED1</text>
<text x="45.3" y="125.3">GND</text>
<text x="48.2" y="121.3">+3.3</text>
<text x="91.4" y="122">LED2</text>
<text x="91.4" y="128.6">LED3</text>
<text x="91.4" y="135.2">LED4</text>
<text x="111.5" y="141.1">GND</text>
<text x="89.2" y="145.1">+3.3</text>
<text x="120.8" y="179.4">GND</text>
</g>
<g font-size="1.2" fill="#000080">
<text x="96.9" y="15.8">U5</text>
<text x="128.5" y="13.3">C36</text>
<text x="128.5" y="17">10pF</text>
<text x="39.9" y="19.7">J3</text>
<text x="49.1" y="21.3">C41</text>
<text x="49.1" y="22.6">100uF</text>
<text x="54.4" y="22.2">C42</text>
<text x="54.4" y="23.6">100nF</text>
<text x="78.2" y="19.9">C37</text>
<text x="78.2" y="23.6">100nF</text>
<text x="124.4" y="18.3">Y1</text>
<text x="124.4" y="19.6">XTAL</text>
<text x="128.5" y="19.9">C38</text>
<text x="128.5" y="23.6">10pF</text>
<text x="186.8" y="20.9">C40</text>
<text x="186.8" y="22.2">100nF</text>
<text x="213.3" y="19.9">C39</text>
<text x="213.3" y="23.6">100nF</text>
<text x="247.7" y="23.6">J4</text>
<text x="39.9" y="27.6">1-1470156-2</text>
<text x="148.4" y="27.5">C44</text>
<text x="148.4" y="28.8">100nF</text>
<text x="186.8" y="28.8">C45</text>
<text x="197.4" y="25">U6</text>
<text x="210.6" y="26.5">C43</text>
<text x="131.2" y="35.2">R38</text>
<text x="175.4" y="30.2">R35</text>
<text x="175.4" y="31.5">100K</text>
<text x="180.7" y="30.2">R36</text>
<text x="180.7" y="31.5">100K</text>
<text x="186.8" y="30.2">100nF</text>
<text x="210.6" y="30.2">100nF</text>
<text x="96.9" y="36.9">PL2303HX</text>
<text x="131.2" y="40.4">R39</text>
<text x="131.2" y="37.3">27R</text>
<text x="247.7" y="38.3">D Connector 9</text>
<text x="131.2" y="43.9">27R</text>
<text x="131.2" y="47">R37</text>
<text x="197.4" y="46.1">MAX232AESE</text>
<text x="210.6" y="42.3">C46</text>
<text x="210.6" y="46">100nF</text>
<text x="131.2" y="49.2">1.5K</text>
<text x="56" y="71.7">CN1</text>
<text x="56" y="73">microsd</text>
<text x="148.5" y="77.8">U9</text>
<text x="196.2" y="75.2">U8</text>
<text x="196.2" y="83.1">AT45DB161B</text>
<text x="229.1" y="79">C47</text>
<text x="229.1" y="80.3">100nF</text>
<text x="148.5" y="84.4">LM35</text>
<text x="37.2" y="102.7">C49</text>
<text x="37.2" y="104.1">100nF</text>
<text x="108.7" y="111.8">D2</text>
<text x="102" y="114.3">R42</text>
<text x="102" y="116.5">180</text>
<text x="108.7" y="118.4">D3</text>
<text x="102" y="120.9">R43</text>
<text x="102" y="123.1">180</text>
<text x="108.7" y="125">D4</text>
<text x="102" y="127.5">R44</text>
<text x="102" y="129.7">180</text>
<text x="108.7" y="131.6">D5</text>
<text x="102" y="134.1">R45</text>
<text x="102" y="136.3">180</text>
<text x="91.4" y="150">R46</text>
<text x="110" y="148.9">S2</text>
<text x="91.4" y="155.3">R47</text>
<text x="91.4" y="152.1">330R</text>
<text x="110" y="152.1">UP</text>
<text x="110" y="154.2">S3</text>
<text x="91.4" y="160.5">R48</text>
<text x="91.4" y="157.4">330R</text>
<text x="110" y="157.4">DOWN</text>
<text x="110" y="159.5">S4</text>
<text x="91.4" y="165.8">R49</text>
<text x="91.4" y="167.9">330R</text>
<text x="91.4" y="162.6">330R</text>
<text x="110" y="162.6">LEFT</text>
<text x="111.3" y="164.8">S5</text>
<text x="111.3" y="167.9">RIGHT</text>
<text x="122.4" y="171.4">R50</text>
<text x="122.4" y="172.7">330</text>
</g>
<g font-size="1.1">
<text x="123" y="16.3" transform="rotate(-90 123 16.3)">1</text>
<text x="123" y="20.3" transform="rotate(-90 123 20.3)">2</text>
<text x="43.5" y="71.7" transform="rotate(-90 43.5 71.7)">10</text>
<text x="44.9" y="71.7" transform="rotate(-90 44.9 71.7)">9</text>
<text x="44.2" y="76.1" transform="rotate(-90 44.2 76.1)">SW1</text>
<text x="45.5" y="76.1" transform="rotate(-90 45.5 76.1)">SW2</text>
<text x="44.2" y="89" transform="rotate(-90 44.2 89)">8</text>
<text x="45.5" y="89" transform="rotate(-90 45.5 89)">7</text>
<text x="46.8" y="89" transform="rotate(-90 46.8 89)">6</text>
<text x="48.2" y="89" transform="rotate(-90 48.2 89)">5</text>
<text x="49.5" y="89" transform="rotate(-90 49.5 89)">4</text>
<text x="50.8" y="89" transform="rotate(-90 50.8 89)">3</text>
<text x="52.1" y="89" transform="rotate(-90 52.1 89)">2</text>
<text x="53.5" y="89" transform="rotate(-90 53.5 89)">1</text>
</g>
<g font-size="1.1" fill="#800000">
<text x="45.5" y="116.2" transform="rotate(-90 45.5 116.2)">MMC_MISO</text>
<text x="48.2" y="115.6" transform="rotate(-90 48.2 115.6)">MMC_SCK</text>
<text x="50.8" y="116.2" transform="rotate(-90 50.8 116.2)">MMC_MOSI</text>
<text x="52.2" y="114.7" transform="rotate(-90 52.2 114.7)">MMC_CS</text>
<text x="95.8" y="148.9" transform="rotate(-90 95.8 148.9)">PushButton1</text>
<text x="97.2" y="154.2" transform="rotate(-90 97.2 154.2)">PushButton2</text>
<text x="98.5" y="159.4" transform="rotate(-90 98.5 159.4)">PushButton3</text>
<text x="99.8" y="164.7" transform="rotate(-90 99.8 164.7)">PushButton4</text>
</g>
<g font-size=".7" fill="#00f">
<text x="201.3" y="33.4">T1</text>
<text x="201.3" y="36.1">T2</text>
<text x="202.1" y="38.7">R1</text>
<text x="202.1" y="41.3">R2</text>
</g>
</svg>
